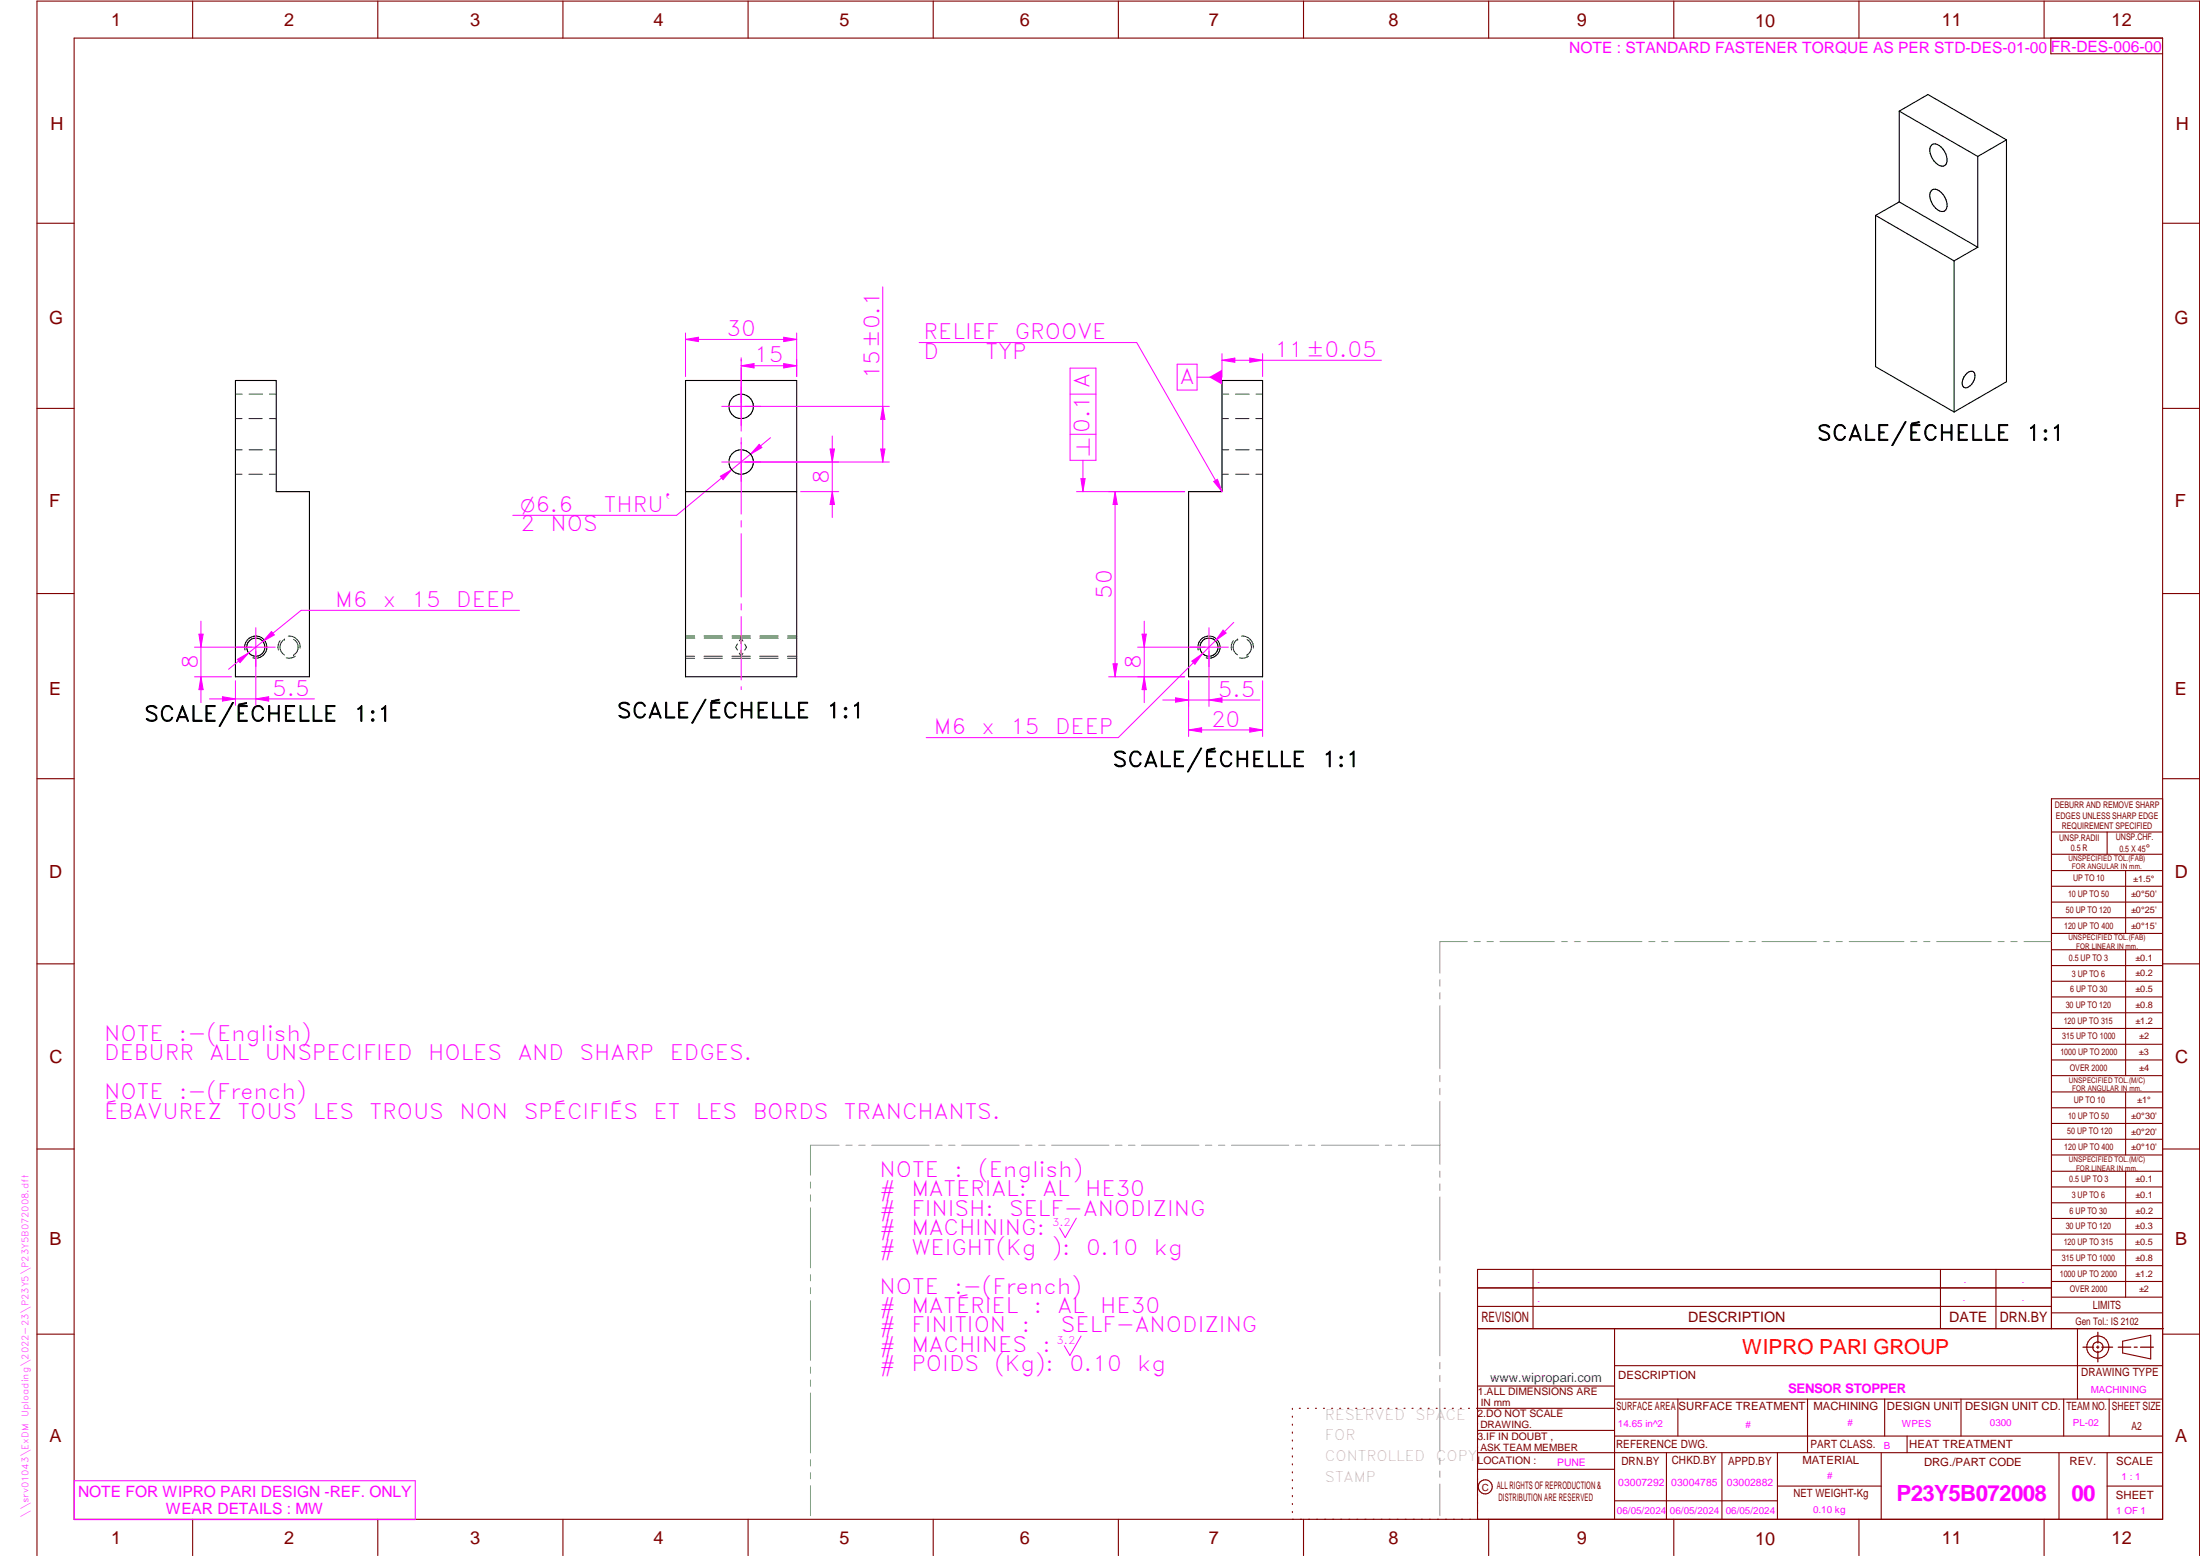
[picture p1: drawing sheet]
<svg xmlns="http://www.w3.org/2000/svg" width="594mm" height="420mm" viewBox="0 0 594 420" stroke-linecap="round" stroke-linejoin="round" font-family="sans-serif">
<g fill="none" stroke="#800000" stroke-width=".3">
<path d="M20 10.3h564v400h-564zM52 .3v10M102 .3v10M152 .3v10M202 .3v10M252 .3v10M302 .3v10M352 .3v10M402 .3v10M452 .3v10M502 .3v10M552 .3v10"/>
<path d="M553.8 10.3v4.2h30.2M10 60.3h10M584 60.3h10M10 110.3h10M584 110.3h10M10 160.3h10M584 160.3h10M10 210.3h10M584 215.7h-30v143.1M584 210.3h10M554 224.7h30M554 230.7h30"/>
<path d="M554 235.1h30M554 239.3h30M569 224.7v6M574 235.1v17M554 243.6h30M554 247.8h30M554 252.1h30M554 256.5h30M574 256.5v33.9M10 260.3h10M554 260.7h30M554 265h30"/>
<path d="M554 269.2h30M554 273.5h30M554 277.7h30M584 260.3h10M554 282h30M554 286.2h30M554 290.4h30M554 294.9h30M554 299.1h30M574 294.9v17M10 310.3h10M554 303.4h30"/>
<path d="M554 307.6h30M554 311.9h30M554 316.3h30M574 316.3v34M584 310.3h10M554 320.5h30M554 324.8h30M554 329h30M554 333.2h30M554 337.5h30M399 358.8h185.2M399 352.8h155"/>
<path d="M399 347.8h155M414 342.8v16M436 358.8v51.5M524 342.8v16M539 342.8v16M554 341.8h30M554 346h30M554 350.3h30M554 354.5h30M554 342.8h-155v67.5M561 358.8v19M10 360.3h10"/>
<path d="M399 374.3h37M436 377.8h148M453.1 377.8v10M488.1 377.8v14.5M508.9 377.8v10M529.5 377.8v10M557.3 377.8v10M569.5 377.8v10M573.2 362.2l7.6-1.6v6.3l-7.6-1.6zM584 368.8h-148M584 360.3h10M349 380.3v.3"/>
<path d="M349 382.4v.3M349 384.6v.3M349 386.7v.3M349 388.8v.3M349 391v.3M349 393.1v.3M349 395.3v.3M349 397.4v.3M349 399.5v.3M350.9 380.3h.2M353.1 380.3h.2M355.2 380.3h.3"/>
<path d="M357.4 380.3h.3M359.6 380.3h.3M361.7 380.3h.3M363.9 380.3h.3M366.1 380.3h.3M368.3 380.3h.2M370.4 380.3h.3M372.6 380.3h.3M374.8 380.3h.3M376.9 380.3h.4M379.1 380.3h.3M381.3 380.3h.3"/>
<path d="M383.4 380.3h.4M385.6 380.3h.3M387.8 380.3h.3M390 380.3h.3M392.2 380.3h.3M394.3 380.3h.3M396.5 380.3h.3M398.7 380.3h37.3M399 396.7h37M399 392.3h185M399 386.2h37M436 387.8h148"/>
<path d="M450 392.3v18M465 392.3v18M480 392.3v18M508 392.3v18M515 387.8v4.5M556 392.3v18M569 392.3v18M52 410.3v9.7M102 410.3v9.7M152 410.3v9.7M202 410.3v9.7M252 410.3v9.7"/>
<path d="M302 410.3v9.7M349 401.7v.3M349 403.8v.4M349 406v.3M349 408.1v.3M352 410.3v9.7M402 410.3v9.7M436 405.3h44M452 410.3v9.7M480 401.3h28M502 410.3v9.7M552 410.3v9.7"/>
<path d="M569 401.3h15M10 420v-419.7h584v419.7"/>
<circle cx="566.5" cy="363.7" r="1.39"/>
<circle cx="566.5" cy="363.8" r="3"/>
<circle cx="401.1" cy="401.5" r="1.9"/>
</g>
<path d="M321.2 174.8h10.5M326.5 169.5v10.5M321 183.8v15.1M321 197.1l3.5-.6v1.2zM340.9 183.8v15.1M290.7 328.9l-3.1 5.3-1.5-2.6M291.9 360.8l-3 5.2-1.5-2.6M20.1 399.8h92v10.5h-92z" fill="none" stroke="#f0f" stroke-width=".27"/>
<g fill="none" stroke="#949494" stroke-width=".27">
<path d="M396.2 254.3h-7.4v8.5M398.1 254.3h1.6M401.5 254.3h1.8M405 254.3h14.8M421.6 254.3h1.7M425.1 254.3h1.7M428.6 254.3h14.8M445.2 254.3h1.7M448.7 254.3h1.7M452.2 254.3h14.8M468.8 254.3h1.7M472.3 254.3h1.7"/>
<path d="M475.8 254.3h14.8M492.4 254.3h1.7M495.8 254.3h1.8M499.4 254.3h14.7M516 254.3h1.6M519.4 254.3h1.8M522.9 254.3h14.8M539.5 254.3h1.7M543 254.3h1.7M546.5 254.3h7.4M388.8 264.5v1.8M388.8 268.1v1.6"/>
<path d="M388.8 271.6v17M388.8 290.4v1.7M388.8 293.9v1.7M388.8 297.4v17M218.9 319.2v1.6M226.6 309.2h-7.7v8.1M228.4 309.2h1.7M231.9 309.2h1.7M235.4 309.2h15.5M252.7 309.2h1.7M256.2 309.2h1.7M259.7 309.2h15.5"/>
<path d="M277 309.2h1.7M280.5 309.2h1.7M284 309.2h15.5M301.2 309.2h1.8M304.8 309.2h1.7M308.3 309.2h15.5M325.5 309.2h1.7M329.1 309.2h1.6M332.6 309.2h15.4M349.8 309.2h1.7M353.3 309.2h1.7M356.8 309.2h15.5"/>
<path d="M374.1 309.2h1.7M377.6 309.2h1.7M381.1 309.2h7.7M388.8 316.2v1.7M388.8 319.7v1.7M218.9 322.6v1.8M218.9 326.1v16.2M388.8 323.2v17.1M218.9 344.1v1.8M218.9 347.6v1.7M218.9 351.2v16.1M388.8 342.1v1.6"/>
<path d="M388.8 345.6v1.7M388.8 349v17.1M218.9 369.1v1.7M218.9 372.6v1.8M218.9 376.1v16.2M388.8 367.9v1.7M388.8 371.4v1.7M388.8 374.9v17M218.9 394.1v1.8M218.9 397.6v1.7M388.8 393.7v1.7M388.8 397.2v1.7"/>
<path d="M218.9 401.2v8.1M388.8 400.7v8.6"/>
</g>
<path d="M566.5 359.7v3M562.5 363.8h2.9M566.1 363.8h.7M566.5 363.4v.7M566.5 364.9v2.8M567.6 363.8h2.9M572 363.8h3.4M576.3 363.8h.8M578 363.8h3.5" fill="none" stroke="#800000" stroke-width=".34"/>
<g fill="none" stroke="#000" stroke-width=".3">
<path d="M330 102.7h10.9v80.1h-19.9v-50h9z"/>
<circle cx="326.5" cy="174.7" r="2.46"/>
</g>
<g fill="none" stroke="#008000" stroke-width=".27">
<path d="M330 106.4h1.8M330 113h1.8M333.6 113h3.7M333.7 106.4h3.6M339.1 113h1.8M339.2 106.4h1.7M330 121.5h1.8M330 128.1h1.8M333.6 128.1h3.7M333.7 121.5h3.6M339.1 128.1h1.8M339.2 121.5h1.7"/>
<path d="M333 173a2.85 2.85 0 0 0-.4 2.5M334.2 172.6a2.46 2.46 0 0 0 0 4.2M334.2 172.6h.1M335.2 171.8a2.94 2.94 0 0 1 3.2 3.2M336.7 176.9h.1M336.8 172.7a2.42 2.42 0 0 1-.1 4.2M337.1 177.2a2.81 2.81 0 0 1-2.4 .4"/>
</g>
<path d="M323.5 175.5a3 3 0 0 1 2.7-3.8 3 3 0 0 1 3.2 3.3 3 3 0 0 1-3.7 2.6" fill="none" stroke="#000" stroke-width=".27"/>
<path d="M321 197.1l3.5-.6v1.2z" fill="#f0f"/>
<path d="M337.5 196.5l3.4 .6-3.4 .6z" fill="none" stroke="#f0f" stroke-width=".27"/>
<path d="M337.5 196.5l3.4 .6-3.4 .6z" fill="#f0f"/>
<path d="M299.4 132.8h20.5M301.1 132.8l.6 3.4h-1.1zM299.4 182.8h20.5M321 197.1h19.9" fill="none" stroke="#f0f" stroke-width=".27"/>
<path d="M301.1 132.8l.6 3.4h-1.1z" fill="#f0f"/>
<path d="M300.6 179.2h1.1l-.6 3.6z" fill="none" stroke="#f0f" stroke-width=".27"/>
<path d="M300.6 179.2h1.1l-.6 3.6z" fill="#f0f"/>
<path d="M330 95.5v6.2M337.5 96.7l3.4 .6-3.4 .5zM340.9 95.5v6.2M301.1 132.8v50" fill="none" stroke="#f0f" stroke-width=".27"/>
<path d="M337.5 96.7l3.4 .6-3.4 .5z" fill="#f0f"/>
<path d="M330 97.3l3.5-.6v1.1z" fill="none" stroke="#f0f" stroke-width=".27"/>
<path d="M330 97.3l3.5-.6v1.1z" fill="#f0f"/>
<path d="M307 92.5l23 40.3M330 97.3h43" fill="none" stroke="#f0f" stroke-width=".27"/>
<g fill="none" stroke="#000" stroke-width=".3">
<path d="M512.9 30l7.7-4.5 21.2 12.3M512.9 30v24.5M512.9 30l21.2 12.2M521.5 39.3a1.8 1.8 0 0 1 2.7 .5 4.2 4.2 0 0 1 1.2 4.6 1.9 1.9 0 0 1-2.7-.5 4 4 0 0 1-1.2-4.6zM541.8 37.8v65.3l-14.1 8.2M541.8 37.8l-7.7 4.4M506.5 58.2v40.8l21.2 12.3M506.5 58.2l21.2 12.2M512.9 54.5l-6.4 3.7M512.9 54.5l21.2 12.3M521.5 51.5a1.8 1.8 0 0 1 2.7 .5 4.2 4.2 0 0 1 1.2 4.7 1.84 1.84 0 0 1-2.7-.5 4.1 4.1 0 0 1-1.2-4.7zM534.1 42.2v24.6"/>
<path d="M527.7 70.4v40.9M534.1 66.8l-6.4 3.6M531.1 100.8a1.22 1.22 0 0 1 1.7-.5 1.22 1.22 0 0 1 .5 1.7l-.2 .6a3.1 3.1 0 0 1-2.4 2.1 1.55 1.55 0 0 1-.6-2.3z"/>
</g>
<path d="M327.7 130l1.1-.6 1.2 3.4z" fill="#f0f"/>
<path d="M248.2 92.5h58.8M327.7 130l1.1-.6 1.2 3.4zM307.2 174.8h18.2M308.4 171.2h1.1l-.5 3.6zM307.2 182.8h12.7" fill="none" stroke="#f0f" stroke-width=".27"/>
<path d="M308.4 171.2h1.1l-.5 3.6z" fill="#f0f"/>
<path d="M309 182.8l.5 3.4h-1.1z" fill="none" stroke="#f0f" stroke-width=".27"/>
<path d="M309 182.8l.5 3.4h-1.1z" fill="#f0f"/>
<path d="M185.1 91.7l3.5-.6v1.1zM185.1 89.9v11.8M215.1 89.9v11.8M309 167.7v22" fill="none" stroke="#f0f" stroke-width=".27"/>
<path d="M185.1 91.7l3.5-.6v1.1z" fill="#f0f"/>
<path d="M211.6 91.1l3.5 .6-3.5 .5z" fill="none" stroke="#f0f" stroke-width=".27"/>
<path d="M211.6 91.1l3.5 .6-3.5 .5z" fill="#f0f"/>
<path d="M185.1 91.7h30M323.3 101.9h6.7" fill="none" stroke="#f0f" stroke-width=".27"/>
<path d="M326.5 101.9l3.5-2.1v4z" fill="#f0f"/>
<path d="M317.9 98.3h5.4v7h-5.4zM292.4 124.3v8.5" fill="none" stroke="#f0f" stroke-width=".27"/>
<path d="M291.9 129.2h1.1l-.6 3.6z" fill="#f0f"/>
<path d="M289 99.4h6.9v24.9h-6.9zM205 120l.7 .9-3 1.7zM208.1 118.2l-25.4 20.9h-44.2M289 117.3h6.9M289 106.4h6.9M290.7 132.8h29.2M291.9 129.2h1.1l-.6 3.6z" fill="none" stroke="#f0f" stroke-width=".27"/>
<path d="M205 120l.7 .9-3 1.7z" fill="#f0f"/>
<path d="M194.5 128.6l3.1-1.8-2.4 2.7z" fill="none" stroke="#f0f" stroke-width=".27"/>
<path d="M194.5 128.6l3.1-1.8-2.4 2.7z" fill="#f0f"/>
<g fill="none" stroke="#000" stroke-width=".3">
<path d="M185.1 102.7h30v80.1h-30zM185.1 132.8h30"/>
<circle cx="200.1" cy="109.7" r="3.3"/>
<circle cx="200.1" cy="124.7" r="3.3"/>
</g>
<g fill="none" stroke="#008000" stroke-width=".27">
<path d="M185.1 177.2h2.5M185.1 177.8h2.5M185.1 172.3h2.5M185.1 171.7h2.5M190.1 177.2h5M190.1 177.8h5M190.1 171.7h5M190.2 172.3h4.9M197.6 177.2h5M197.6 177.8h5M197.6 171.7h5M197.7 172.3h4.9"/>
<path d="M199.1 173.9l-.4 .9 .4 .7M199.6 176.4l.5 .8 .5-.8M199.6 173.1l.5-.8 .5 .8M200.1 177.6v.2M200.1 171.7v.2M200.1 172.1v1.8M200.1 175.6v1.8M201.1 173.9l.5 .9-.5 .8M205.1 177.2h5M205.2 177.8h4.9M205.2 172.3h4.9M205.2 171.7h4.9"/>
<path d="M212.6 177.2h2.5M212.7 177.8h2.4M212.7 172.3h2.4M212.7 171.7h2.4"/>
</g>
<path d="M200.1 96.6v19.8M200.1 98.8l3.5-.6v1.2zM215.1 97v4.7M194.9 109.7h10.5M200.1 118.2v20.6M194.9 124.8h10.5M200.1 140.6v1.7M200.1 144.1v17.1M200.1 163v1.7M200.1 166.5v17.1M200.1 185.4v.8" fill="none" stroke="#f0f" stroke-width=".27"/>
<path d="M200.1 98.8l3.5-.6v1.2z" fill="#f0f"/>
<path d="M211.6 98.2l3.5 .6-3.5 .6z" fill="none" stroke="#f0f" stroke-width=".27"/>
<path d="M211.6 98.2l3.5 .6-3.5 .6z" fill="#f0f"/>
<path d="M200.1 98.8h15M201.2 109.7h39M238.4 109.7l.6 3.5h-1.2zM201.2 124.8h39" fill="none" stroke="#f0f" stroke-width=".27"/>
<path d="M238.4 109.7l.6 3.5h-1.2z" fill="#f0f"/>
<path d="M237.8 121.2h1.2l-.6 3.6z" fill="none" stroke="#f0f" stroke-width=".27"/>
<path d="M237.8 121.2h1.2l-.6 3.6z" fill="#f0f"/>
<path d="M238.4 77.5v47.3M330.3 170.1l.8 .8-2.9 2.1zM333.2 168.1l-31.2 31.1h-51.9" fill="none" stroke="#f0f" stroke-width=".27"/>
<path d="M330.3 170.1l.8 .8-2.9 2.1z" fill="#f0f"/>
<path d="M321.9 178.5l2.8-2-2 2.9z" fill="none" stroke="#f0f" stroke-width=".27"/>
<path d="M321.9 178.5l2.8-2-2 2.9z" fill="#f0f"/>
<path d="M201.2 124.8h25.3M216.2 132.8h10.3M224.1 121.2h1.2l-.6 3.6z" fill="none" stroke="#f0f" stroke-width=".27"/>
<path d="M224.1 121.2h1.2l-.6 3.6z" fill="#f0f"/>
<path d="M224.7 132.8l.6 3.4h-1.2z" fill="none" stroke="#f0f" stroke-width=".27"/>
<path d="M224.7 132.8l.6 3.4h-1.2z" fill="#f0f"/>
<path d="M224.7 117.7v22M63.8 174.8h10.5M69.1 169.5v10.5M326.5 175.8v15M317.5 188.4l3.5 .6-3.5 .6zM321 183.8v7" fill="none" stroke="#f0f" stroke-width=".27"/>
<g fill="none" stroke="#000" stroke-width=".3">
<path d="M63.6 102.7h11v30.1h9v50h-20z"/>
<circle cx="69.1" cy="174.7" r="2.46"/>
</g>
<g fill="none" stroke="#008000" stroke-width=".27">
<path d="M63.6 106.4h1.8M63.6 113h1.8M67.2 113h3.7M67.3 106.4h3.6M72.7 113h1.9M72.8 106.4h1.8M63.6 128.1h1.8M63.6 121.5h1.8M67.2 128.1h3.7M67.3 121.5h3.6M72.7 128.1h1.9M72.8 121.5h1.8"/>
<path d="M75.6 173a2.85 2.85 0 0 0-.4 2.5M76.8 172.6a2.48 2.48 0 0 0 0 4.3M76.8 172.6h.1M77.8 171.8a2.93 2.93 0 0 1 3.2 3.2M79.3 176.9h.1M79.3 172.6a2.44 2.44 0 0 1 0 4.3M79.7 177.2a2.9 2.9 0 0 1-2.4 .4"/>
</g>
<path d="M66.2 175.5a3 3 0 0 1 2.6-3.8 3 3 0 0 1 3.2 3.3 3 3 0 0 1-3.7 2.6" fill="none" stroke="#000" stroke-width=".27"/>
<path d="M317.5 188.4l3.5 .6-3.5 .6z" fill="#f0f"/>
<path d="M326.5 189l3.5-.6v1.2z" fill="none" stroke="#f0f" stroke-width=".27"/>
<path d="M326.5 189l3.5-.6v1.2z" fill="#f0f"/>
<path d="M52.5 174.8h15.5M53.7 171.2h1.2l-.6 3.6zM52.5 182.8h10M314 189h26.2" fill="none" stroke="#f0f" stroke-width=".27"/>
<path d="M53.7 171.2h1.2l-.6 3.6z" fill="#f0f"/>
<path d="M54.3 182.8l.6 3.4h-1.2z" fill="none" stroke="#f0f" stroke-width=".27"/>
<path d="M54.3 182.8l.6 3.4h-1.2z" fill="#f0f"/>
<path d="M54.3 167.7v22M69.1 175.8v14.7M60.1 188.1l3.5 .6-3.5 .6zM63.6 183.8v6.7" fill="none" stroke="#f0f" stroke-width=".27"/>
<path d="M60.1 188.1l3.5 .6-3.5 .6z" fill="#f0f"/>
<path d="M69.1 188.7l3.5-.6v1.2z" fill="none" stroke="#f0f" stroke-width=".27"/>
<path d="M69.1 188.7l3.5-.6v1.2z" fill="#f0f"/>
<path d="M64.1 178.1l3.1-1.8-2.4 2.6zM140.3 164.8h-59l-19.6 15.9M56.6 188.7h28.3" fill="none" stroke="#f0f" stroke-width=".27"/>
<path d="M64.1 178.1l3.1-1.8-2.4 2.6z" fill="#f0f"/>
<path d="M73.3 170.5l.8 .9-3.1 1.8z" fill="none" stroke="#f0f" stroke-width=".27"/>
<path d="M73.3 170.5l.8 .9-3.1 1.8z" fill="#f0f"/>
<g font-size="6" fill="#f0f">
<text x="512.1" y="405.2">P23Y5B072008</text>
<text x="559.4" y="405.2">00</text>
</g>
<g font-size="5.7" fill="#f0f">
<text x="196.2" y="90.8">30</text>
<text x="249.4" y="91.6">RELIEF</text>
<text x="274" y="91.6">GROOVE</text>
<text x="203.7" y="97.9">15</text>
<text x="249.4" y="96.9">D</text>
<text x="266.1" y="96.9">TYP</text>
<text x="344.1" y="96.4">11±0.05</text>
<text x="237.5" y="102.4" transform="rotate(-90 237.5 102.4)">15±0.1</text>
<text x="318.6" y="103.6">A</text>
<text x="294.2" y="116.9" transform="rotate(-90 294.2 116.9)">0.1 A</text>
<text x="223.9" y="130.7" transform="rotate(-90 223.9 130.7)">8</text>
<text x="140.5" y="143.5">2</text>
<text x="148.7" y="143.5">NOS</text>
<text x="163.1" y="138.3">THRU`</text>
<text x="300.3" y="161.7" transform="rotate(-90 300.3 161.7)">50</text>
<text x="90.5" y="163.9">M6</text>
<text x="103.4" y="163.9">x</text>
<text x="111.2" y="163.9">15</text>
<text x="123.2" y="163.9">DEEP</text>
<text x="53.4" y="180.7" transform="rotate(-90 53.4 180.7)">8</text>
<text x="308.1" y="180.7" transform="rotate(-90 308.1 180.7)">8</text>
<text x="73.5" y="187.8">5.5</text>
<text x="328.8" y="188.1">5.5</text>
<text x="327" y="196.2">20</text>
<text x="252.2" y="198.3">M6</text>
<text x="265" y="198.3">x</text>
<text x="272.8" y="198.3">15</text>
<text x="284.9" y="198.3">DEEP</text>
<text x="28.1" y="281.1">NOTE</text>
<text x="48.3" y="281.1">:-(English)</text>
<text x="28.1" y="286.3">DEBURR</text>
<text x="56.6" y="286.3">ALL</text>
<text x="71.5" y="286.3">UNSPECIFIED</text>
<text x="115.6" y="286.3">HOLES</text>
<text x="139.8" y="286.3">AND</text>
<text x="156.5" y="286.3">SHARP</text>
<text x="180.9" y="286.3">EDGES.</text>
<text x="28.1" y="296.8">NOTE</text>
<text x="48.3" y="296.8">:-(French)</text>
<text x="28.1" y="302.1">ÉBAVUREZ</text>
<text x="64.1" y="302.1">TOUS</text>
<text x="84.4" y="302.1">LES</text>
<text x="99.8" y="302.1">TROUS</text>
<text x="124.1" y="302.1">NON</text>
<text x="141.4" y="302.1">SPÉCIFIÉS</text>
<text x="176.5" y="302.1">ET</text>
<text x="187.9" y="302.1">LES</text>
<text x="203.3" y="302.1">BORDS</text>
<text x="227.9" y="302.1">TRANCHANTS.</text>
<text x="237.5" y="317.8">NOTE</text>
<text x="257.7" y="317.8">:</text>
<text x="264.1" y="317.8">(English)</text>
<text x="237.5" y="323">#</text>
<text x="246.1" y="323">MATERIAL:</text>
<text x="281.5" y="323">AL</text>
<text x="293" y="323">HE30</text>
<text x="237.5" y="328.3">#</text>
<text x="246.1" y="328.3">FINISH:</text>
<text x="272.5" y="328.3">SELF-ANODIZING</text>
<text x="237.5" y="333.5">#</text>
<text x="246.1" y="333.5">MACHINING:</text>
<text x="237.5" y="338.8">#</text>
<text x="246.1" y="338.8">WEIGHT(Kg</text>
<text x="284" y="338.8">):</text>
<text x="293.3" y="338.8">0.10</text>
<text x="311.6" y="338.8">kg</text>
<text x="237.5" y="349.3">NOTE</text>
<text x="257.7" y="349.3">:-(French)</text>
<text x="237.5" y="354.5">#</text>
<text x="237.5" y="359.8">#</text>
<text x="246.1" y="359.8">FINITION</text>
<text x="246.1" y="354.5">MATÉRIEL</text>
<text x="275.9" y="359.8">:</text>
<text x="279.2" y="354.5">:</text>
<text x="285.6" y="354.5">AL</text>
<text x="286.5" y="359.8">SELF-ANODIZING</text>
<text x="297.1" y="354.5">HE30</text>
<text x="237.5" y="365">#</text>
<text x="246.1" y="365">MACHINES</text>
<text x="281.5" y="365">:</text>
<text x="237.5" y="370.3">#</text>
<text x="246.1" y="370.3">POIDS</text>
<text x="268.5" y="370.3">(Kg):</text>
<text x="288.8" y="370.3">0.10</text>
<text x="307.1" y="370.3">kg</text>
</g>
<g font-size="5.7">
<text x="490.6" y="118.9">SCALE/ÉCHELLE</text>
<text x="547.2" y="118.9">1:1</text>
<text x="38.9" y="194.8">SCALE/ÉCHELLE</text>
<text x="95.5" y="194.8">1:1</text>
<text x="166.6" y="193.9">SCALE/ÉCHELLE</text>
<text x="223.2" y="193.9">1:1</text>
<text x="300.4" y="207.1">SCALE/ÉCHELLE</text>
<text x="357" y="207.1">1:1</text>
</g>
<text font-size="5.6" fill="#f00" x="470.5" y="365.5">WIPRO PARI GROUP</text>
<g font-size="5.4" fill="#f0f">
<text x="294.2" y="123.2" transform="rotate(-90 294.2 123.2)">n</text>
<text x="140.5" y="138.3">O6.6</text>
</g>
<g font-size="4.9" fill="#800000">
<text x="30" y="6.9">1</text>
<text x="76.7" y="6.9">2</text>
<text x="127" y="6.9">3</text>
<text x="176.5" y="6.9">4</text>
<text x="226.7" y="6.9">5</text>
<text x="275.4" y="6.9">6</text>
<text x="326.4" y="6.9">7</text>
<text x="375" y="6.9">8</text>
<text x="425.8" y="6.9">9</text>
<text x="473.9" y="7.3">10</text>
<text x="524.3" y="6.9">11</text>
<text x="570.2" y="6.9">12</text>
<text x="13.6" y="35.1">H</text>
<text x="587.6" y="35.1">H</text>
<text x="13.2" y="87.5">G</text>
<text x="587.2" y="87.5">G</text>
<text x="13.2" y="137">F</text>
<text x="587.2" y="137">F</text>
<text x="13.2" y="187.6">E</text>
<text x="587.2" y="187.6">E</text>
<text x="13.2" y="237">D</text>
<text x="587.2" y="237">D</text>
<text x="13.4" y="287.1">C</text>
<text x="587.4" y="287.1">C</text>
<text x="13.4" y="336.2">B</text>
<text x="587.4" y="336.2">B</text>
<text x="13.4" y="389.3">A</text>
<text x="587.4" y="389.3">A</text>
<text x="30" y="416.9">1</text>
<text x="76.7" y="416.9">2</text>
<text x="127" y="416.9">3</text>
<text x="176.5" y="416.9">4</text>
<text x="226.7" y="416.9">5</text>
<text x="275.4" y="416.9">6</text>
<text x="326.4" y="416.9">7</text>
<text x="375" y="416.9">8</text>
<text x="425.8" y="416.9">9</text>
<text x="473.9" y="417.3">10</text>
<text x="524.3" y="416.9">11</text>
<text x="570.2" y="416.9">12</text>
</g>
<g font-size="4.2" fill="#f0f">
<text x="423.7" y="14.3">NOTE : STANDARD FASTENER TORQUE AS PER STD-DES-01-00</text>
<text x="553.8" y="14">FR-DES-006-00</text>
<text x="21.1" y="404.3">NOTE FOR WIPRO PARI DESIGN -REF. ONLY</text>
<text x="44.8" y="408.8">WEAR DETAILS : MW</text>
</g>
<g font-size="3.9" fill="#800000">
<text x="400" y="357.1">REVISION</text>
<text x="455.9" y="357.1">DESCRIPTION</text>
<text x="526.4" y="357.1">DATE</text>
<text x="540" y="357.1">DRN.BY</text>
</g>
<g font-size="3.9" fill="#c0c0c0">
<text x="357.8" y="383.3">RESERVED</text>
<text x="382.3" y="383.3">SPACE</text>
<text x="357.8" y="388.9">FOR</text>
<text x="357.8" y="394.5">CONTROLLED</text>
<text x="387.8" y="394.5">COPY</text>
<text x="357.8" y="400">STAMP</text>
</g>
<text font-size="3.6" fill="#f0f" x="482.8" y="376.1">SENSOR STOPPER</text>
<text font-size="3.5" fill="#00f" x="402.4" y="373.3">www.wipropari.com</text>
<g font-size="3.1" fill="#800000">
<text x="565.1" y="353.5">LIMITS</text>
<text x="562" y="371.7">DRAWING TYPE</text>
<text x="437" y="372.3">DESCRIPTION</text>
<text x="436.5" y="380.8">SURFACE AREA</text>
<text x="453.3" y="380.8">SURFACE TREATMENT</text>
<text x="489.7" y="380.8">MACHINING</text>
<text x="509.5" y="380.8">DESIGN UNIT</text>
<text x="530.6" y="380.8">DESIGN UNIT CD.</text>
<text x="558" y="380.6">TEAM NO.</text>
<text x="570.3" y="380.7">SHEET SIZE</text>
<text x="575.6" y="386.1">A2</text>
<text x="436.4" y="391.1">REFERENCE DWG.</text>
<text x="437.8" y="395.5">DRN.BY</text>
<text x="451.4" y="395.4">CHKD.BY</text>
<text x="466.6" y="395.5">APPD.BY</text>
<text x="486.7" y="395.4">MATERIAL</text>
<text x="488.9" y="390.9">PART CLASS.</text>
<text x="515.6" y="390.9">HEAT TREATMENT</text>
<text x="519.6" y="395.9">DRG./PART CODE</text>
<text x="558.9" y="395.5">REV.</text>
<text x="571.4" y="395.6">SCALE</text>
<text x="484.3" y="404.2">NET WEIGHT-Kg</text>
<text x="571.4" y="404.7">SHEET</text>
</g>
<text font-size="3" fill="#800000" x="579.5" y="230.1">°</text>
<g font-size="2.8" fill="#f0f">
<text x="284.1" y="331.1">3.2</text>
<text x="285.3" y="362.9">3.2</text>
<text x="420.5" y="396">PUNE</text>
<text x="437" y="401.2">03007292</text>
<text x="451.3" y="401.2">03004785</text>
<text x="466.3" y="401.2">03002882</text>
</g>
<g font-size="2.8" fill="#800000">
<text x="560.4" y="357.7">Gen Tol.: IS 2102</text>
<text x="399.1" y="376.6">1.ALL DIMENSIONS ARE</text>
<text x="399" y="382.7">2.DO NOT SCALE</text>
<text x="399" y="388.7">3.IF IN DOUBT ,</text>
<text x="399" y="395.4">LOCATION :</text>
<text x="404.2" y="402">ALL RIGHTS OF REPRODUCTION &amp;</text>
<text x="404.7" y="405.4">DISTRIBUTION ARE RESERVED</text>
</g>
<g font-size="2.7" fill="#f0f">
<text x="564.6" y="376.2">MACHINING</text>
<text x="436.9" y="385.4">14.65 in^2</text>
<text x="471.4" y="385.5">#</text>
<text x="498.9" y="385">#</text>
<text x="513.6" y="385.3">WPES</text>
<text x="537.3" y="385.1">0300</text>
<text x="559.7" y="385.1">PL-02</text>
<text x="508.7" y="391.2">B</text>
<text x="493.4" y="399.5">#</text>
<text x="572.8" y="399.7">1 : 1</text>
<text x="436.6" y="408.7">06/05/2024</text>
<text x="450.9" y="408.8">06/05/2024</text>
<text x="466" y="408.9">06/05/2024</text>
<text x="489.6" y="408.5">0.10 kg</text>
<text x="571.4" y="408.7">1 OF 1</text>
</g>
<g font-size="2.7" fill="#800000">
<text x="399.9" y="379.7">IN mm</text>
<text x="399.7" y="385.7">DRAWING.</text>
<text x="399.7" y="391.8">ASK TEAM MEMBER</text>
<text x="400.1" y="402.5">C</text>
</g>
<g font-size="2.5" fill="#800000">
<text x="554.9" y="218.3">DEBURR AND REMOVE SHARP</text>
<text x="555.2" y="221">EDGES UNLESS SHARP EDGE</text>
<text x="556.1" y="227.1">UNSP.RADII</text>
<text x="556.8" y="223.8">REQUIREMENT SPECIFIED</text>
<text x="571.4" y="226.9">UNSP.CHF.</text>
<text x="559.2" y="229.9">0.5 R</text>
<text x="572.3" y="230.1">0.5 X 45</text>
<text x="559.8" y="238">UP TO 10</text>
<text x="576.1" y="238.1">±1.5°</text>
<text x="558.5" y="242.2">10 UP TO 50</text>
<text x="575.5" y="242.3">±0°50'</text>
<text x="557.4" y="250.7">120 UP TO 400</text>
<text x="557.9" y="246.5">50 UP TO 120</text>
<text x="575.5" y="250.7">±0°15'</text>
<text x="575.5" y="246.5">±0°25'</text>
<text x="558.7" y="259.4">0.5 UP TO 3</text>
<text x="559.5" y="263.7">3 UP TO 6</text>
<text x="576.6" y="263.6">±0.2</text>
<text x="576.6" y="259.4">±0.1</text>
<text x="559" y="267.9">6 UP TO 30</text>
<text x="576.6" y="267.9">±0.5</text>
<text x="557.8" y="272.2">30 UP TO 120</text>
<text x="576.6" y="272.2">±0.8</text>
<text x="556.9" y="280.7">315 UP TO 1000</text>
<text x="557.3" y="276.4">120 UP TO 315</text>
<text x="576.6" y="276.4">±1.2</text>
<text x="577.7" y="280.7">±2</text>
<text x="556.4" y="284.9">1000 UP TO 2000</text>
<text x="577.6" y="284.9">±3</text>
<text x="558.9" y="289.2">OVER 2000</text>
<text x="577.7" y="289.3">±4</text>
<text x="560" y="297.9">UP TO 10</text>
<text x="577.1" y="297.9">±1°</text>
<text x="558.5" y="302.1">10 UP TO 50</text>
<text x="575.5" y="302.1">±0°30'</text>
<text x="557.4" y="310.6">120 UP TO 400</text>
<text x="558.2" y="306.3">50 UP TO 120</text>
<text x="575.5" y="310.6">±0°10'</text>
<text x="575.5" y="306.4">±0°20'</text>
<text x="558.8" y="319.2">0.5 UP TO 3</text>
<text x="559.4" y="323.4">3 UP TO 6</text>
<text x="576.6" y="319.2">±0.1</text>
<text x="576.6" y="323.5">±0.1</text>
<text x="558.9" y="327.7">6 UP TO 30</text>
<text x="576.7" y="327.7">±0.2</text>
<text x="557.8" y="332">30 UP TO 120</text>
<text x="576.6" y="332">±0.3</text>
<text x="556.8" y="340.5">315 UP TO 1000</text>
<text x="557.3" y="336.3">120 UP TO 315</text>
<text x="576.6" y="336.3">±0.5</text>
<text x="576.6" y="340.5">±0.8</text>
<text x="556.2" y="344.7">1000 UP TO 2000</text>
<text x="576.6" y="344.7">±1.2</text>
<text x="558.9" y="349">OVER 2000</text>
<text x="577.6" y="349">±2</text>
</g>
<g font-size="2.5" fill="#f0f">
<text x="415.2" y="346.4">.</text>
<text x="530.3" y="346.5">.</text>
<text x="545.9" y="346.4">.</text>
<text x="415.2" y="351.5">.</text>
<text x="530" y="351.3">.</text>
<text x="545.9" y="351.4">.</text>
</g>
<g font-size="2.4" fill="#f0f">
<text x="7.7" y="382.7" transform="rotate(-90 7.7 382.7)">Uploading\2022-23\P23Y5\P23Y5B072008.dft</text>
<text x="7.7" y="409.8" transform="rotate(-90 7.7 409.8)">\\srv01043\ExDM</text>
</g>
<g font-size="2.1" fill="#800000">
<text x="558.5" y="232.4">UNSPECIFIED TOL.(FAB)</text>
<text x="559.5" y="234.7">FOR ANGULAR IN mm.</text>
<text x="558.6" y="253.9">UNSPECIFIED TOL.(FAB)</text>
<text x="560.7" y="256.3">FOR LINEAR IN mm.</text>
<text x="558.7" y="292.3">UNSPECIFIED TOL.(M/C)</text>
<text x="559.6" y="294.7">FOR ANGULAR IN mm.</text>
<text x="558.7" y="313.7">UNSPECIFIED TOL.(M/C)</text>
<text x="560.6" y="316.1">FOR LINEAR IN mm.</text>
</g>
</svg>
